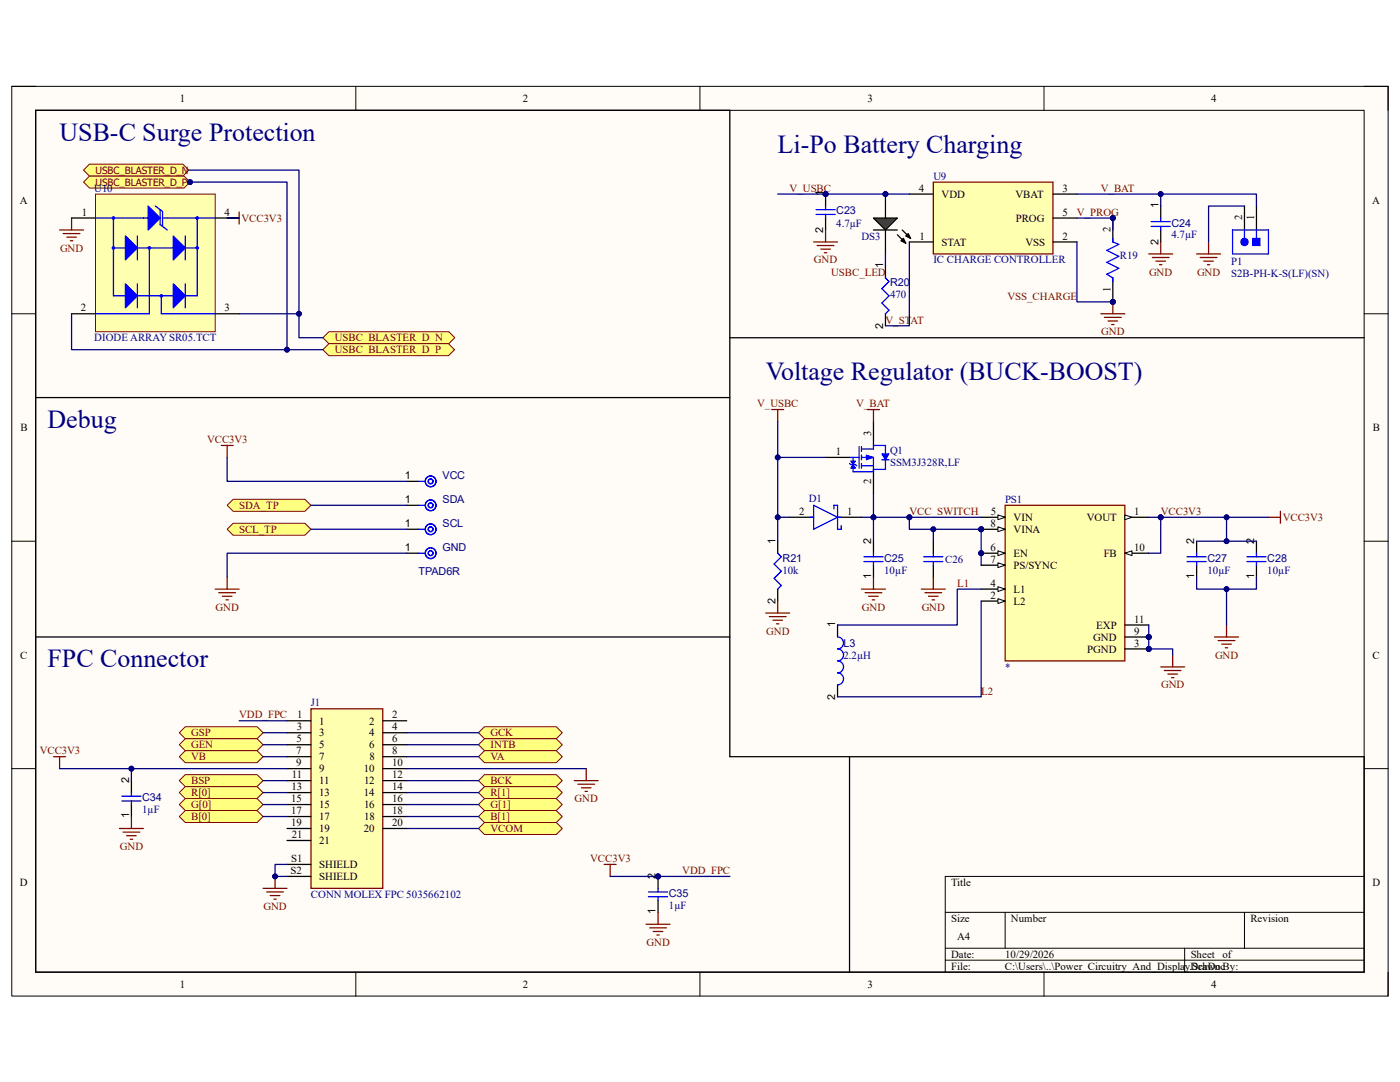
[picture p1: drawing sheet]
<svg xmlns="http://www.w3.org/2000/svg" width="279mm" height="216mm" viewBox="0 0 279 216" stroke-linecap="round" stroke-linejoin="round" font-family="sans-serif">
<path d="M2.3 17.2h274.7v181.6h-274.7z" fill-rule="evenodd" fill="#fffcf8"/>
<path d="M2.3 17.2h274.7v181.6h-274.7z" fill="none" stroke="#000" stroke-width=".2"/>
<path d="M7.1 22h265.1v172h-265.1z" fill-rule="evenodd" fill="#fffcf8"/>
<g fill="none" stroke="#000" stroke-width=".2">
<path d="M2.3 17.2h4.8M71 17.2v4.8M139.7 17.2v4.8M208.4 17.2v4.8M272.2 17.2h4.8v4.8M7.1 22h265.1v172h-265.1zM2.3 62.6h4.8M272.2 62.6h4.8M2.3 108h4.8M272.2 108h4.8M2.3 153.4h4.8M272.2 153.4h4.8"/>
<path d="M272.2 174.9h-83.6v19.1M71 194v4.8M139.7 194v4.8M188.6 182h83.6M188.6 189.2h83.6M188.6 191.6h83.6M200.6 182v7.2M208.4 194v4.8M236.4 189.2v4.8M248.4 182v7.2M277 194v4.8"/>
</g>
<circle cx="181.5" cy="103.2" r=".48" fill="#000080"/>
<circle cx="181.5" cy="103.2" r=".48" fill="none" stroke="#000080" stroke-width=".2"/>
<circle cx="231.6" cy="103.2" r=".48" fill="#000080"/>
<circle cx="231.6" cy="103.2" r=".48" fill="none" stroke="#000080" stroke-width=".2"/>
<g fill="none" stroke="#800000" stroke-width=".25">
<path d="M171.9 117.5h4.8M172.6 118.3h3.4M173.4 119h1.9M174.1 119.7h.5M174.3 115.2v2.3M183.9 117.5h4.7M184.6 118.3h3.3M185.3 119h1.9M186 119.7h.5M186.3 115.2v2.3M253.1 103.2h2.4M255.5 102v2.4"/>
<path d="M231.6 133.1h4.8M232.4 133.8h3.3M233.1 134.5h1.9M233.8 135.2h.5M234 130.7v2.4M242.4 127.1h4.8M243.1 127.8h3.4M243.8 128.5h1.9M244.5 129.3h.5M244.8 124.7v2.4"/>
</g>
<path d="M186.3 36.3h23.8v14.4h-23.8z" fill-rule="evenodd" fill="#ffffb0"/>
<path d="M186.3 36.3h23.8v14.4h-23.8z" fill="none" stroke="#800000" stroke-width=".25"/>
<path d="M181.5 38.7h4.8M210.1 38.7h4.8M176.7 53.1v2.3M181.5 48.3h4.8M210.1 43.5h4.8M210.1 48.3h4.8M176.7 62.6v2.4" fill="none" stroke="#000" stroke-width=".25"/>
<path d="M176.7 55.4l.7 .8-1.4 1.4 1.4 1.4-1.4 1.5 1.4 1.4-.7 .7" fill="none" stroke="#00f" stroke-width=".25"/>
<circle cx="164.8" cy="38.7" r=".48" fill="#000080"/>
<circle cx="164.8" cy="38.7" r=".48" fill="none" stroke="#000080" stroke-width=".2"/>
<path d="M164.8 38.7v2.4" fill="none" stroke="#000" stroke-width=".25"/>
<circle cx="164.8" cy="38.7" r=".48" fill="#000080"/>
<circle cx="164.8" cy="38.7" r=".48" fill="none" stroke="#000080" stroke-width=".2"/>
<path d="M164.8 43.5v2.4M231.6 41.1v2.4M231.6 45.9v2.4" fill="none" stroke="#000" stroke-width=".25"/>
<path d="M162.9 42.8h3.8M162.9 41.8h3.8M164.8 41.1v.7M164.8 42.8v.7M229.7 45.2h3.9M229.7 44.2h3.9M231.6 43.5v.7M231.6 45.2v.7" fill="none" stroke="#00f" stroke-width=".25"/>
<path d="M162.4 48.3h4.8M163.1 49h3.3M163.8 49.7h1.9M164.5 50.4h.5M164.8 45.9v2.4M229.3 50.7h4.7M230 51.4h3.3M230.7 52.1h1.9M231.4 52.8h.5M231.6 48.3v2.4" fill="none" stroke="#800000" stroke-width=".25"/>
<circle cx="176.7" cy="38.7" r=".48" fill="#000080"/>
<circle cx="176.7" cy="38.7" r=".48" fill="none" stroke="#000080" stroke-width=".2"/>
<path d="M176.7 38.7v4.8" fill="none" stroke="#000" stroke-width=".25"/>
<circle cx="176.7" cy="38.7" r=".48" fill="#000080"/>
<circle cx="176.7" cy="38.7" r=".48" fill="none" stroke="#000080" stroke-width=".2"/>
<path d="M176.7 45.9v4.8" fill="none" stroke="#000" stroke-width=".25"/>
<path d="M174.3 43.5h4.8l-2.4 2.4z" fill="#00bf00"/>
<path d="M174.3 43.5h4.8l-2.4 2.4zM174.3 45.9h4.8M179.1 46.9l1.7 1.6M180.1 45.9l1.6 1.7M180.3 47.6l.5 .9-1-.5zM180.8 47.1l.5-.5 .4 1z" fill="none" stroke="#000" stroke-width=".25"/>
<path d="M180.3 47.6l.5 .9-1-.5zM180.8 47.1l.5-.5 .4 1z" fill="#000"/>
<circle cx="248.4" cy="48.3" r=".72" fill="#00f"/>
<g fill="none" stroke="#00f" stroke-width=".25">
<path d="M248.4 45.9v1.7M250.8 45.9v1.7"/>
<circle cx="248.4" cy="48.3" r=".72"/>
</g>
<path d="M248.4 41.1v4.8M250.8 41.1v4.8" fill="none" stroke="#000" stroke-width=".25"/>
<path d="M250 47.6h1.5v1.4h-1.5z" fill-rule="evenodd" fill="#00f"/>
<path d="M250 47.6h1.5v1.4h-1.5z" fill="none" stroke="#00f" stroke-width=".2"/>
<path d="M246 45.9h7.1v4.8h-7.1z" fill="none" stroke="#00f" stroke-width=".25"/>
<path d="M238.8 50.7h4.8M239.5 51.4h3.4M240.2 52.1h2M241 52.8h.4M241.2 48.3v2.4M219.7 62.6h4.8M220.4 63.3h3.4M221.1 64.1h1.9M221.8 64.8h.5M222.1 60.2v2.4" fill="none" stroke="#800000" stroke-width=".25"/>
<circle cx="222.1" cy="60.2" r=".48" fill="#000080"/>
<circle cx="222.1" cy="60.2" r=".48" fill="none" stroke="#000080" stroke-width=".2"/>
<path d="M170.3 92.7l.4 .7h-.9z" fill="#00f"/>
<path d="M170.3 92.7l.4 .7h-.9z" fill="none" stroke="#00f" stroke-width=".2"/>
<path d="M169.5 91.3h1.9M170.3 92.9v1.2M171.4 89.1v4.3M171.9 89.6h2.4M171.9 91.3h2.4v2.4M171.9 92.9h2.4M171.9 89.1v1M171.9 90.8v1M171.9 92.5v.9" fill="none" stroke="#00f" stroke-width=".25"/>
<path d="M164.8 91.3h4.7M174.3 84.1v4.8M174.3 93.7v4.7" fill="none" stroke="#000" stroke-width=".25"/>
<path d="M172.9 90.8l1.4 .5-1.4 .5z" fill="#00f"/>
<path d="M172.9 90.8l1.4 .5-1.4 .5z" fill="none" stroke="#00f" stroke-width=".2"/>
<path d="M174.3 89.6v-.7h2.4v1.9M176.7 91.8v1.9h-2.4" fill="none" stroke="#00f" stroke-width=".25"/>
<path d="M176 90.6h1.4l-.7 1.2z" fill="#00f"/>
<path d="M176 90.6h1.4l-.7 1.2z" fill="none" stroke="#00f" stroke-width=".2"/>
<path d="M169.8 92.7h.9M176 91.8h1.4" fill="none" stroke="#00f" stroke-width=".25"/>
<path d="M169.8 92h.9l-.4 .7z" fill="#00f"/>
<path d="M169.8 92h.9l-.4 .7z" fill="none" stroke="#00f" stroke-width=".2"/>
<path d="M169.5 92.5l.3 .2M170.3 91.3v.7M170.7 92.7l.3 .2M174.3 93.7v.4h-4M155.2 110.4l.7 .7-1.4 1.4 1.4 1.5-1.4 1.4 1.4 1.4-.7 .7" fill="none" stroke="#00f" stroke-width=".25"/>
<path d="M145.7 22v129h23.8v43M145.7 67.4h126.5M155.2 108v2.4M155.2 117.5v2.4" fill="none" stroke="#000" stroke-width=".25"/>
<path d="M154 81.7h2.4M155.2 81.7v2.4M173.1 81.7h2.4M174.3 81.7v2.4M155.2 119.9v2.4M152.8 122.3h4.8M153.5 123h3.4M154.3 123.8h1.9M155 124.5h.4" fill="none" stroke="#800000" stroke-width=".25"/>
<path d="M16.7 33.9l1.2-1.1h18.6l1.2 1.1-1.2 1.2h-18.6z" fill-rule="evenodd" fill="#ffff80"/>
<path d="M16.7 33.9l1.2-1.1h18.6l1.2 1.1-1.2 1.2h-18.6z" fill="none" stroke="#800000" stroke-width=".2"/>
<path d="M11.9 45.9h4.8M12.6 46.6h3.4M13.3 47.3h1.9M14 48h.5M14.3 43.5v2.4M45.3 43.5h2.4M47.7 42.3v2.4" fill="none" stroke="#800000" stroke-width=".25"/>
<path d="M16.7 36.3l1.2-1.2h18.8l1.2 1.2-1.2 1.2h-18.8z" fill-rule="evenodd" fill="#ffff80"/>
<path d="M16.7 36.3l1.2-1.2h18.8l1.2 1.2-1.2 1.2h-18.8z" fill="none" stroke="#800000" stroke-width=".2"/>
<circle cx="37.9" cy="36.3" r=".48" fill="#000080"/>
<circle cx="37.9" cy="36.3" r=".48" fill="none" stroke="#000080" stroke-width=".2"/>
<path d="M64.4 67.4l1.2-1.2h24l1.2 1.2-1.2 1.2h-24z" fill-rule="evenodd" fill="#ffff80"/>
<path d="M64.4 67.4l1.2-1.2h24l1.2 1.2-1.2 1.2h-24z" fill="none" stroke="#800000" stroke-width=".2"/>
<path d="M64.4 69.8l1.2-1.2h23.9l1.2 1.2-1.2 1.2h-23.9z" fill-rule="evenodd" fill="#ffff80"/>
<path d="M64.4 69.8l1.2-1.2h23.9l1.2 1.2-1.2 1.2h-23.9z" fill="none" stroke="#800000" stroke-width=".2"/>
<path d="M81.2 96h2.4M81.2 100.8h2.4M81.2 105.6h2.4M81.2 110.4h2.4M169.5 151h102.7" fill="none" stroke="#000" stroke-width=".25"/>
<g fill="none" stroke="#00f" stroke-width=".25">
<path d="M83.6 96h1.1M83.6 100.8h1.1M83.6 105.6h1.1M83.6 110.4h1.1"/>
<circle cx="85.9" cy="96" r=".48"/>
<circle cx="85.9" cy="96.1" r=".48"/>
<circle cx="85.9" cy="96" r="1.07"/>
<circle cx="85.9" cy="105.6" r=".48"/>
<circle cx="85.9" cy="110.4" r=".48"/>
<circle cx="85.9" cy="100.8" r=".48"/>
<circle cx="85.9" cy="105.6" r="1.07"/>
<circle cx="85.9" cy="110.4" r="1.07"/>
<circle cx="85.9" cy="100.8" r="1.07"/>
</g>
<path d="M44.1 88.9h2.4M45.3 88.9v2.4M42.9 117.5h4.8M43.7 118.3h3.3M44.4 119h1.9M45.1 119.7h.5M45.3 115.2v2.3" fill="none" stroke="#800000" stroke-width=".25"/>
<path d="M46.5 104.4h14.4l1.2 1.2-1.2 1.2h-14.4l-1.2-1.2z" fill-rule="evenodd" fill="#ffff80"/>
<path d="M46.5 104.4h14.4l1.2 1.2-1.2 1.2h-14.4l-1.2-1.2z" fill="none" stroke="#800000" stroke-width=".2"/>
<path d="M45.3 100.8l1.2-1.2h14.4l1.2 1.2-1.2 1.2h-14.4z" fill-rule="evenodd" fill="#ffff80"/>
<path d="M45.3 100.8l1.2-1.2h14.4l1.2 1.2-1.2 1.2h-14.4z" fill="none" stroke="#800000" stroke-width=".2"/>
<path d="M62.1 141.4h14.3v35.9h-14.3z" fill-rule="evenodd" fill="#ffffb0"/>
<path d="M62.1 141.4h14.3v35.9h-14.3zM52.5 177.3h4.8M53.2 178h3.4M53.9 178.7h1.9M54.7 179.4h.4M54.9 174.9v2.4" fill="none" stroke="#800000" stroke-width=".25"/>
<g fill="none" stroke="#000" stroke-width=".25">
<path d="M57.3 143.8h4.8M57.3 146.2h4.8M57.3 148.6h4.8M57.3 151h4.8M57.3 153.4h4.8M57.3 155.8h4.8M57.3 158.2h4.8M76.4 143.8h4.8M76.4 146.2h4.8M76.4 148.6h4.8M76.4 151h4.8M76.4 153.4h4.8"/>
<path d="M76.4 155.8h4.8M76.4 158.2h4.8M57.3 160.5h4.8M57.3 162.9h4.8M57.3 165.3h4.8M57.3 167.7h4.8M57.3 172.5h4.8M57.3 174.9h4.8M76.4 160.5h4.8M76.4 162.9h4.8M76.4 165.3h4.8"/>
</g>
<circle cx="54.9" cy="174.9" r=".48" fill="#000080"/>
<circle cx="54.9" cy="174.9" r=".48" fill="none" stroke="#000080" stroke-width=".2"/>
<path d="M35.8 146.2l1.2-1.2h14.3l1.2 1.2-1.2 1.2h-14.3z" fill-rule="evenodd" fill="#ffff80"/>
<path d="M35.8 146.2l1.2-1.2h14.3l1.2 1.2-1.2 1.2h-14.3z" fill="none" stroke="#800000" stroke-width=".2"/>
<path d="M95.5 146.2l1.2-1.2h14.3l1.2 1.2-1.2 1.2h-14.3z" fill-rule="evenodd" fill="#ffff80"/>
<path d="M95.5 146.2l1.2-1.2h14.3l1.2 1.2-1.2 1.2h-14.3z" fill="none" stroke="#800000" stroke-width=".2"/>
<path d="M37 147.4h14.3l1.2 1.2-1.2 1.2h-14.3l-1.2-1.2z" fill-rule="evenodd" fill="#ffff80"/>
<path d="M37 147.4h14.3l1.2 1.2-1.2 1.2h-14.3l-1.2-1.2z" fill="none" stroke="#800000" stroke-width=".2"/>
<path d="M96.7 147.4h14.3l1.2 1.2-1.2 1.2h-14.3l-1.2-1.2z" fill-rule="evenodd" fill="#ffff80"/>
<path d="M96.7 147.4h14.3l1.2 1.2-1.2 1.2h-14.3l-1.2-1.2z" fill="none" stroke="#800000" stroke-width=".2"/>
<path d="M35.8 155.8l1.2-1.2h14.3l1.2 1.2-1.2 1.2h-14.3z" fill-rule="evenodd" fill="#ffff80"/>
<path d="M35.8 155.8l1.2-1.2h14.3l1.2 1.2-1.2 1.2h-14.3z" fill="none" stroke="#800000" stroke-width=".2"/>
<path d="M95.5 155.8l1.2-1.2h14.3l1.2 1.2-1.2 1.2h-14.3z" fill-rule="evenodd" fill="#ffff80"/>
<path d="M95.5 155.8l1.2-1.2h14.3l1.2 1.2-1.2 1.2h-14.3z" fill="none" stroke="#800000" stroke-width=".2"/>
<path d="M37 157h14.3l1.2 1.2-1.2 1.1h-14.3l-1.2-1.1z" fill-rule="evenodd" fill="#ffff80"/>
<path d="M37 157h14.3l1.2 1.2-1.2 1.1h-14.3l-1.2-1.1z" fill="none" stroke="#800000" stroke-width=".2"/>
<path d="M96.7 157h14.3l1.2 1.2-1.2 1.1h-14.3l-1.2-1.1z" fill-rule="evenodd" fill="#ffff80"/>
<path d="M96.7 157h14.3l1.2 1.2-1.2 1.1h-14.3l-1.2-1.1z" fill="none" stroke="#800000" stroke-width=".2"/>
<path d="M35.8 162.9l1.2-1.2h14.3l1.2 1.2-1.2 1.2h-14.3z" fill-rule="evenodd" fill="#ffff80"/>
<path d="M35.8 162.9l1.2-1.2h14.3l1.2 1.2-1.2 1.2h-14.3z" fill="none" stroke="#800000" stroke-width=".2"/>
<path d="M95.5 162.9l1.2-1.2h14.3l1.2 1.2-1.2 1.2h-14.3z" fill-rule="evenodd" fill="#ffff80"/>
<path d="M95.5 162.9l1.2-1.2h14.3l1.2 1.2-1.2 1.2h-14.3z" fill="none" stroke="#800000" stroke-width=".2"/>
<path d="M35.8 160.5l1.2-1.2h14.3l1.2 1.2-1.2 1.2h-14.3z" fill-rule="evenodd" fill="#ffff80"/>
<path d="M35.8 160.5l1.2-1.2h14.3l1.2 1.2-1.2 1.2h-14.3z" fill="none" stroke="#800000" stroke-width=".2"/>
<path d="M95.5 160.5l1.2-1.2h14.3l1.2 1.2-1.2 1.2h-14.3z" fill-rule="evenodd" fill="#ffff80"/>
<path d="M95.5 160.5l1.2-1.2h14.3l1.2 1.2-1.2 1.2h-14.3z" fill="none" stroke="#800000" stroke-width=".2"/>
<path d="M95.5 151l1.2-1.2h14.3l1.2 1.2-1.2 1.2h-14.3z" fill-rule="evenodd" fill="#ffff80"/>
<path d="M95.5 151l1.2-1.2h14.3l1.2 1.2-1.2 1.2h-14.3z" fill="none" stroke="#800000" stroke-width=".2"/>
<path d="M35.8 151l1.2-1.2h14.3l1.2 1.2-1.2 1.2h-14.3z" fill-rule="evenodd" fill="#ffff80"/>
<path d="M35.8 151l1.2-1.2h14.3l1.2 1.2-1.2 1.2h-14.3z" fill="none" stroke="#800000" stroke-width=".2"/>
<path d="M10.7 151h2.4M11.9 151v2.4M114.6 155.8h4.8M115.3 156.5h3.4M116 157.2h1.9M116.8 157.9h.4M117 153.4v2.4" fill="none" stroke="#800000" stroke-width=".25"/>
<path d="M145.7 22h-138.6v172h265.1v-43M7.1 79.3h138.6M7.1 127.1h138.6" fill="none" stroke="#000" stroke-width=".25"/>
<path d="M96.7 164.1h14.3l1.2 1.2-1.2 1.2h-14.3l-1.2-1.2z" fill-rule="evenodd" fill="#ffff80"/>
<path d="M96.7 164.1h14.3l1.2 1.2-1.2 1.2h-14.3l-1.2-1.2z" fill="none" stroke="#800000" stroke-width=".2"/>
<circle cx="222.1" cy="60.2" r=".48" fill="#000080"/>
<circle cx="222.1" cy="60.2" r=".48" fill="none" stroke="#000080" stroke-width=".2"/>
<circle cx="222.1" cy="43.5" r=".48" fill="#000080"/>
<circle cx="222.1" cy="43.5" r=".48" fill="none" stroke="#000080" stroke-width=".2"/>
<path d="M222.1 55.4v4.8" fill="none" stroke="#000" stroke-width=".25"/>
<circle cx="222.1" cy="60.2" r=".48" fill="#000080"/>
<circle cx="222.1" cy="60.2" r=".48" fill="none" stroke="#000080" stroke-width=".2"/>
<path d="M222.1 43.5v4.8" fill="none" stroke="#000" stroke-width=".25"/>
<circle cx="222.1" cy="43.5" r=".48" fill="#000080"/>
<circle cx="222.1" cy="43.5" r=".48" fill="none" stroke="#000080" stroke-width=".2"/>
<path d="M222.1 47.6v.7l1.2 .5-2.4 1.2 2.4 1.1-2.4 1.2 2.4 1.2-2.4 1.2 1.2 .7v.8" fill="none" stroke="#00f" stroke-width=".25"/>
<circle cx="195.8" cy="105.6" r=".48" fill="#000080"/>
<circle cx="195.8" cy="105.6" r=".48" fill="none" stroke="#000080" stroke-width=".2"/>
<circle cx="195.8" cy="110.4" r=".48" fill="#000080"/>
<circle cx="195.8" cy="110.4" r=".48" fill="none" stroke="#000080" stroke-width=".2"/>
<circle cx="229.3" cy="127.1" r=".48" fill="#000080"/>
<circle cx="229.3" cy="127.1" r=".48" fill="none" stroke="#000080" stroke-width=".2"/>
<circle cx="229.3" cy="129.5" r=".48" fill="#000080"/>
<circle cx="229.3" cy="129.5" r=".48" fill="none" stroke="#000080" stroke-width=".2"/>
<path d="M200.6 100.8h23.9v31.1h-23.9z" fill-rule="evenodd" fill="#ffffb0"/>
<path d="M200.6 100.8h23.9v31.1h-23.9z" fill="none" stroke="#800000" stroke-width=".25"/>
<path d="M195.8 103.2h4.8" fill="none" stroke="#000" stroke-width=".25"/>
<path d="M199.2 102.7l1.4 .5-1.4 .5z" fill="#f8fcff"/>
<path d="M199.2 102.7l1.4 .5-1.4 .5z" fill="none" stroke="#000" stroke-width=".2"/>
<path d="M195.8 105.6h4.8" fill="none" stroke="#000" stroke-width=".25"/>
<path d="M199.2 105.1l1.4 .5-1.4 .5z" fill="#f8fcff"/>
<path d="M199.2 105.1l1.4 .5-1.4 .5z" fill="none" stroke="#000" stroke-width=".2"/>
<circle cx="195.8" cy="105.6" r=".48" fill="#000080"/>
<circle cx="195.8" cy="105.6" r=".48" fill="none" stroke="#000080" stroke-width=".2"/>
<path d="M195.8 110.4h4.8" fill="none" stroke="#000" stroke-width=".25"/>
<path d="M199.2 109.9l1.4 .5-1.4 .5z" fill="#f8fcff"/>
<path d="M199.2 109.9l1.4 .5-1.4 .5z" fill="none" stroke="#000" stroke-width=".2"/>
<circle cx="195.8" cy="110.4" r=".48" fill="#000080"/>
<circle cx="195.8" cy="110.4" r=".48" fill="none" stroke="#000080" stroke-width=".2"/>
<path d="M195.8 112.8h4.8" fill="none" stroke="#000" stroke-width=".25"/>
<path d="M199.2 112.3l1.4 .5-1.4 .5z" fill="#f8fcff"/>
<path d="M199.2 112.3l1.4 .5-1.4 .5z" fill="none" stroke="#000" stroke-width=".2"/>
<path d="M195.8 117.5h4.8" fill="none" stroke="#000" stroke-width=".25"/>
<path d="M199.2 117.1l1.4 .4-1.4 .5z" fill="#f8fcff"/>
<path d="M199.2 117.1l1.4 .4-1.4 .5z" fill="none" stroke="#000" stroke-width=".2"/>
<path d="M195.8 119.9h4.8" fill="none" stroke="#000" stroke-width=".25"/>
<path d="M199.2 119.5l1.4 .4-1.4 .5z" fill="#f8fcff"/>
<path d="M199.2 119.5l1.4 .4-1.4 .5z" fill="none" stroke="#000" stroke-width=".2"/>
<path d="M224.5 103.2h4.8" fill="none" stroke="#000" stroke-width=".25"/>
<path d="M224.5 102.7l1.4 .5-1.4 .5z" fill="#f8fcff"/>
<path d="M224.5 102.7l1.4 .5-1.4 .5z" fill="none" stroke="#000" stroke-width=".2"/>
<path d="M224.5 110.4h4.8" fill="none" stroke="#000" stroke-width=".25"/>
<path d="M224.5 110.4l1.4-.5v1z" fill="#f8fcff"/>
<path d="M224.5 110.4l1.4-.5v1z" fill="none" stroke="#000" stroke-width=".2"/>
<path d="M224.5 124.7h4.8M224.5 127.1h4.8" fill="none" stroke="#000" stroke-width=".25"/>
<circle cx="229.3" cy="127.1" r=".48" fill="#000080"/>
<circle cx="229.3" cy="127.1" r=".48" fill="none" stroke="#000080" stroke-width=".2"/>
<path d="M224.5 129.5h4.8" fill="none" stroke="#000" stroke-width=".25"/>
<circle cx="229.3" cy="129.5" r=".48" fill="#000080"/>
<circle cx="229.3" cy="129.5" r=".48" fill="none" stroke="#000080" stroke-width=".2"/>
<path d="M157.6 103.2h4.8M167.2 103.2h4.7M174.3 108v2.4M174.3 112.8v2.4M186.3 108v2.4M186.3 112.8v2.4M238.8 108v2.4M238.8 112.8v2.4M250.8 108v2.4M250.8 112.8v2.4M167.2 124.7v2.4M167.2 136.7v2.3" fill="none" stroke="#000" stroke-width=".25"/>
<g fill="none" stroke="#00f" stroke-width=".25">
<path d="M161.7 103.2h.7M162.4 100.8l4.8 2.4-4.8 2.4zM166.4 101.5v-.7h.8v4.8h.7v-.7M167.2 103.2h.7M172.4 111.1h3.8M172.4 112.1h3.8M174.3 110.4v.7M174.3 112.1v.7M184.4 111.1h3.8M184.4 112.1h3.8M186.3 110.4v.7M186.3 112.1v.7"/>
<path d="M236.9 111.1h3.8M236.9 112.1h3.8M238.8 110.4v.7M238.8 112.1v.7M248.8 111.1h3.9M248.8 112.1h3.9M250.8 110.4v.7M250.8 112.1v.7M167.2 127.1a1.2 1.2 0 0 1 1.1 1.2 1.2 1.2 0 0 1-1.1 1.2 1.19 1.19 0 0 1 1.1 1.2 1.19 1.19 0 0 1-1.1 1.2 1.19 1.19 0 0 1 1.1 1.2 1.19 1.19 0 0 1-1.1 1.2 1.2 1.2 0 0 1 1.1 1.2 1.2 1.2 0 0 1-1.1 1.2"/>
</g>
<path d="M19.1 38.7h23.8v27.5h-23.8z" fill-rule="evenodd" fill="#ffffb0"/>
<path d="M19.1 38.7h23.8v27.5h-23.8z" fill="none" stroke="#800000" stroke-width=".2"/>
<path d="M42.9 43.5h-3.5v15.5M19.1 62.6h10.7" fill="none" stroke="#00f" stroke-width=".25"/>
<path d="M14.3 43.5h4.8M42.9 43.5h4.8M14.3 62.6h4.8M42.9 62.6h4.8" fill="none" stroke="#000" stroke-width=".25"/>
<path d="M25 56.6l2.4 2.4-2.4 2.4z" fill="#00f"/>
<path d="M25 56.6l2.4 2.4-2.4 2.4z" fill="none" stroke="#00f" stroke-width=".25"/>
<path d="M34.6 56.6l2.4 2.4-2.4 2.4z" fill="#00f"/>
<path d="M22.6 59h2.4M27.4 56.6v4.8M27.4 59h7.2M34.6 56.6l2.4 2.4-2.4 2.4zM37 56.6v4.8M37 59h2.4" fill="none" stroke="#00f" stroke-width=".25"/>
<path d="M25 47.1l2.4 2.4-2.4 2.4z" fill="#00f"/>
<path d="M25 47.1l2.4 2.4-2.4 2.4z" fill="none" stroke="#00f" stroke-width=".25"/>
<path d="M34.6 47.1l2.4 2.4-2.4 2.4z" fill="#00f"/>
<path d="M27.4 47.1v4.8M29.8 49.5h9.6M34.6 47.1l2.4 2.4-2.4 2.4z" fill="none" stroke="#00f" stroke-width=".25"/>
<circle cx="39.4" cy="49.5" r=".24" fill="#00f"/>
<g fill="none" stroke="#00f" stroke-width=".25">
<path d="M28.6 43.5h1M32.4 43.5h1M37 47.1v4.8"/>
<circle cx="39.4" cy="49.5" r=".24"/>
</g>
<path d="M29.6 41.1l2.4 2.4-2.4 2.4z" fill="#00f"/>
<path d="M19.1 43.5h9.5M29.6 41.1l2.4 2.4-2.4 2.4zM31 41.1l1.4 1.1v3M32 41.8v3l1.4 1.1M33.4 43.5h6" fill="none" stroke="#00f" stroke-width=".25"/>
<circle cx="39.4" cy="43.5" r=".24" fill="#00f"/>
<g fill="none" stroke="#00f" stroke-width=".25">
<path d="M29.8 49.5v13.1"/>
<circle cx="39.4" cy="43.5" r=".24"/>
</g>
<circle cx="29.8" cy="49.5" r=".24" fill="#00f"/>
<g fill="none" stroke="#00f" stroke-width=".25">
<path d="M22.6 43.5v15.5"/>
<circle cx="29.8" cy="49.5" r=".24"/>
</g>
<circle cx="22.6" cy="43.5" r=".24" fill="#00f"/>
<g fill="none" stroke="#00f" stroke-width=".25">
<path d="M32.2 59v3.6h10.7"/>
<circle cx="22.6" cy="43.5" r=".24"/>
</g>
<circle cx="32.2" cy="59" r=".24" fill="#00f"/>
<g fill="none" stroke="#00f" stroke-width=".25">
<path d="M22.6 49.5h7.2"/>
<circle cx="32.2" cy="59" r=".24"/>
</g>
<circle cx="22.6" cy="49.5" r=".24" fill="#00f"/>
<g fill="none" stroke="#00f" stroke-width=".25">
<path d="M24.3 158.9h3.8M24.3 159.8h3.8M26.2 158.2v.7M26.2 159.8v.7"/>
<circle cx="22.6" cy="49.5" r=".24"/>
</g>
<path d="M26.2 155.8v2.4M26.2 160.5v2.4" fill="none" stroke="#000" stroke-width=".25"/>
<path d="M23.8 165.3h4.8M24.6 166h3.3M25.3 166.8h1.9M26 167.5h.5M26.2 162.9v2.4" fill="none" stroke="#800000" stroke-width=".25"/>
<circle cx="131.3" cy="174.9" r=".48" fill="#000080"/>
<circle cx="131.3" cy="174.9" r=".48" fill="none" stroke="#000080" stroke-width=".2"/>
<path d="M131.3 174.9v2.4M131.3 179.7v2.3" fill="none" stroke="#000" stroke-width=".25"/>
<circle cx="131.3" cy="174.9" r=".48" fill="#000080"/>
<circle cx="131.3" cy="174.9" r=".48" fill="none" stroke="#000080" stroke-width=".2"/>
<path d="M129.4 178h3.8M129.4 178.9h3.8M131.3 177.3v.7M131.3 178.9v.8" fill="none" stroke="#00f" stroke-width=".25"/>
<path d="M120.6 172.5h2.4M121.8 172.5v2.4M128.9 184.4h4.8M129.7 185.1h3.3M130.4 185.9h1.9M131.1 186.6h.5M131.3 182v2.4" fill="none" stroke="#800000" stroke-width=".25"/>
<path d="M231.6 103.2v7.2h-2.3" fill="none" stroke="#000080" stroke-width=".25"/>
<circle cx="231.6" cy="103.2" r=".48" fill="#000080"/>
<circle cx="231.6" cy="103.2" r=".48" fill="none" stroke="#000080" stroke-width=".2"/>
<path d="M229.3 103.2h23.8" fill="none" stroke="#000080" stroke-width=".25"/>
<circle cx="231.6" cy="103.2" r=".48" fill="#000080"/>
<circle cx="231.6" cy="103.2" r=".48" fill="none" stroke="#000080" stroke-width=".2"/>
<circle cx="244.8" cy="103.2" r=".48" fill="#000080"/>
<circle cx="244.8" cy="103.2" r=".48" fill="none" stroke="#000080" stroke-width=".2"/>
<path d="M244.8 103.2v4.8h-6" fill="none" stroke="#000080" stroke-width=".25"/>
<circle cx="244.8" cy="103.2" r=".48" fill="#000080"/>
<circle cx="244.8" cy="103.2" r=".48" fill="none" stroke="#000080" stroke-width=".2"/>
<circle cx="244.8" cy="108" r=".48" fill="#000080"/>
<circle cx="244.8" cy="108" r=".48" fill="none" stroke="#000080" stroke-width=".2"/>
<path d="M244.8 108h6" fill="none" stroke="#000080" stroke-width=".25"/>
<circle cx="244.8" cy="108" r=".48" fill="#000080"/>
<circle cx="244.8" cy="108" r=".48" fill="none" stroke="#000080" stroke-width=".2"/>
<path d="M238.8 115.2v2.3h12v-2.3" fill="none" stroke="#000080" stroke-width=".25"/>
<circle cx="244.8" cy="117.5" r=".48" fill="#000080"/>
<circle cx="244.8" cy="117.5" r=".48" fill="none" stroke="#000080" stroke-width=".2"/>
<path d="M244.8 117.5v7.2" fill="none" stroke="#000080" stroke-width=".25"/>
<circle cx="244.8" cy="117.5" r=".48" fill="#000080"/>
<circle cx="244.8" cy="117.5" r=".48" fill="none" stroke="#000080" stroke-width=".2"/>
<path d="M229.3 127.1v2.4" fill="none" stroke="#000080" stroke-width=".25"/>
<circle cx="229.3" cy="127.1" r=".48" fill="#000080"/>
<circle cx="229.3" cy="127.1" r=".48" fill="none" stroke="#000080" stroke-width=".2"/>
<circle cx="229.3" cy="129.5" r=".48" fill="#000080"/>
<circle cx="229.3" cy="129.5" r=".48" fill="none" stroke="#000080" stroke-width=".2"/>
<path d="M229.3 129.5h4.7v1.2" fill="none" stroke="#000080" stroke-width=".25"/>
<circle cx="229.3" cy="129.5" r=".48" fill="#000080"/>
<circle cx="229.3" cy="129.5" r=".48" fill="none" stroke="#000080" stroke-width=".2"/>
<path d="M229.3 124.7v2.4" fill="none" stroke="#000080" stroke-width=".25"/>
<circle cx="229.3" cy="127.1" r=".48" fill="#000080"/>
<circle cx="229.3" cy="127.1" r=".48" fill="none" stroke="#000080" stroke-width=".2"/>
<path d="M195.8 119.9v19.1h-28.6M195.8 105.6h-9.5v2.4" fill="none" stroke="#000080" stroke-width=".25"/>
<circle cx="195.8" cy="105.6" r=".48" fill="#000080"/>
<circle cx="195.8" cy="105.6" r=".48" fill="none" stroke="#000080" stroke-width=".2"/>
<circle cx="186.3" cy="105.6" r=".48" fill="#000080"/>
<circle cx="186.3" cy="105.6" r=".48" fill="none" stroke="#000080" stroke-width=".2"/>
<path d="M195.8 105.6v7.2" fill="none" stroke="#000080" stroke-width=".25"/>
<circle cx="195.8" cy="105.6" r=".48" fill="#000080"/>
<circle cx="195.8" cy="105.6" r=".48" fill="none" stroke="#000080" stroke-width=".2"/>
<circle cx="195.8" cy="110.4" r=".48" fill="#000080"/>
<circle cx="195.8" cy="110.4" r=".48" fill="none" stroke="#000080" stroke-width=".2"/>
<path d="M171.9 103.2h23.9" fill="none" stroke="#000080" stroke-width=".25"/>
<circle cx="174.3" cy="103.2" r=".48" fill="#000080"/>
<circle cx="174.3" cy="103.2" r=".48" fill="none" stroke="#000080" stroke-width=".2"/>
<circle cx="181.5" cy="103.2" r=".48" fill="#000080"/>
<circle cx="181.5" cy="103.2" r=".48" fill="none" stroke="#000080" stroke-width=".2"/>
<path d="M231.6 38.7v2.4M195.8 117.5h-4.8v7.2h-23.8" fill="none" stroke="#000080" stroke-width=".25"/>
<circle cx="231.6" cy="38.7" r=".48" fill="#000080"/>
<circle cx="231.6" cy="38.7" r=".48" fill="none" stroke="#000080" stroke-width=".2"/>
<path d="M155.2 38.7h9.6" fill="none" stroke="#000080" stroke-width=".25"/>
<circle cx="164.8" cy="38.7" r=".48" fill="#000080"/>
<circle cx="164.8" cy="38.7" r=".48" fill="none" stroke="#000080" stroke-width=".2"/>
<path d="M164.8 38.7h16.7" fill="none" stroke="#000080" stroke-width=".25"/>
<circle cx="176.7" cy="38.7" r=".48" fill="#000080"/>
<circle cx="176.7" cy="38.7" r=".48" fill="none" stroke="#000080" stroke-width=".2"/>
<circle cx="164.8" cy="38.7" r=".48" fill="#000080"/>
<circle cx="164.8" cy="38.7" r=".48" fill="none" stroke="#000080" stroke-width=".2"/>
<path d="M214.9 38.7h35.9v2.4" fill="none" stroke="#000080" stroke-width=".25"/>
<circle cx="231.6" cy="38.7" r=".48" fill="#000080"/>
<circle cx="231.6" cy="38.7" r=".48" fill="none" stroke="#000080" stroke-width=".2"/>
<path d="M214.9 48.3v11.9h7.2M248.4 41.1h-7.2v7.2" fill="none" stroke="#000080" stroke-width=".25"/>
<circle cx="222.1" cy="60.2" r=".48" fill="#000080"/>
<circle cx="222.1" cy="60.2" r=".48" fill="none" stroke="#000080" stroke-width=".2"/>
<path d="M214.9 43.5h7.2v2.4" fill="none" stroke="#000080" stroke-width=".25"/>
<circle cx="222.1" cy="43.5" r=".48" fill="#000080"/>
<circle cx="222.1" cy="43.5" r=".48" fill="none" stroke="#000080" stroke-width=".2"/>
<path d="M155.2 103.2v4.8" fill="none" stroke="#000080" stroke-width=".25"/>
<circle cx="155.2" cy="103.2" r=".48" fill="#000080"/>
<circle cx="155.2" cy="103.2" r=".48" fill="none" stroke="#000080" stroke-width=".2"/>
<path d="M174.3 98.4v4.8" fill="none" stroke="#000080" stroke-width=".25"/>
<circle cx="174.3" cy="103.2" r=".48" fill="#000080"/>
<circle cx="174.3" cy="103.2" r=".48" fill="none" stroke="#000080" stroke-width=".2"/>
<path d="M155.2 84.1v7.2" fill="none" stroke="#000080" stroke-width=".25"/>
<circle cx="155.2" cy="91.3" r=".48" fill="#000080"/>
<circle cx="155.2" cy="91.3" r=".48" fill="none" stroke="#000080" stroke-width=".2"/>
<path d="M37.7 36.3h19.6v33.5h-43v-7.2M45.3 43.5h2.4" fill="none" stroke="#000080" stroke-width=".25"/>
<circle cx="57.3" cy="69.8" r=".48" fill="#000080"/>
<circle cx="57.3" cy="69.8" r=".48" fill="none" stroke="#000080" stroke-width=".2"/>
<circle cx="37.9" cy="36.3" r=".48" fill="#000080"/>
<circle cx="37.9" cy="36.3" r=".48" fill="none" stroke="#000080" stroke-width=".2"/>
<path d="M37.7 33.9h22v28.7h-12" fill="none" stroke="#000080" stroke-width=".25"/>
<circle cx="59.7" cy="62.6" r=".48" fill="#000080"/>
<circle cx="59.7" cy="62.6" r=".48" fill="none" stroke="#000080" stroke-width=".2"/>
<path d="M59.7 62.6v4.8h4.7" fill="none" stroke="#000080" stroke-width=".25"/>
<circle cx="59.7" cy="62.6" r=".48" fill="#000080"/>
<circle cx="59.7" cy="62.6" r=".48" fill="none" stroke="#000080" stroke-width=".2"/>
<path d="M176.7 50.7v2.4M181.5 48.3v16.7h-4.8M57.3 69.8h7.1M45.3 91.3v4.7h35.9M62.1 100.8h19.1M62.1 105.6h19.1M81.2 110.4h-35.9v4.8" fill="none" stroke="#000080" stroke-width=".25"/>
<circle cx="57.3" cy="69.8" r=".48" fill="#000080"/>
<circle cx="57.3" cy="69.8" r=".48" fill="none" stroke="#000080" stroke-width=".2"/>
<path d="M52.5 158.2h4.8M81.2 158.2h14.3M81.2 146.2h14.3M81.2 151h14.3M81.2 155.8h14.3M52.5 160.5h4.8M52.5 162.9h4.8M57.3 172.5h-2.4v2.4h2.4M81.2 160.5h14.3M81.2 162.9h14.3M81.2 165.3h14.3" fill="none" stroke="#000080" stroke-width=".25"/>
<circle cx="54.9" cy="174.9" r=".48" fill="#000080"/>
<circle cx="54.9" cy="174.9" r=".48" fill="none" stroke="#000080" stroke-width=".2"/>
<path d="M174.3 103.2v4.8M52.5 146.2h4.8M52.5 148.6h4.8M52.5 151h4.8M52.5 155.8h4.8M81.2 148.6h14.3M81.2 153.4h35.8" fill="none" stroke="#000080" stroke-width=".25"/>
<circle cx="174.3" cy="103.2" r=".48" fill="#000080"/>
<circle cx="174.3" cy="103.2" r=".48" fill="none" stroke="#000080" stroke-width=".2"/>
<path d="M164.8 91.3h-9.6v11.9h2.4" fill="none" stroke="#000080" stroke-width=".25"/>
<circle cx="155.2" cy="91.3" r=".48" fill="#000080"/>
<circle cx="155.2" cy="91.3" r=".48" fill="none" stroke="#000080" stroke-width=".2"/>
<circle cx="155.2" cy="103.2" r=".48" fill="#000080"/>
<circle cx="155.2" cy="103.2" r=".48" fill="none" stroke="#000080" stroke-width=".2"/>
<path d="M181.5 103.2v2.4h4.8" fill="none" stroke="#000080" stroke-width=".25"/>
<circle cx="186.3" cy="105.6" r=".48" fill="#000080"/>
<circle cx="186.3" cy="105.6" r=".48" fill="none" stroke="#000080" stroke-width=".2"/>
<circle cx="181.5" cy="103.2" r=".48" fill="#000080"/>
<circle cx="181.5" cy="103.2" r=".48" fill="none" stroke="#000080" stroke-width=".2"/>
<path d="M11.9 153.4h45.4" fill="none" stroke="#000080" stroke-width=".25"/>
<circle cx="26.2" cy="153.4" r=".48" fill="#000080"/>
<circle cx="26.2" cy="153.4" r=".48" fill="none" stroke="#000080" stroke-width=".2"/>
<path d="M26.2 153.4v2.4" fill="none" stroke="#000080" stroke-width=".25"/>
<circle cx="26.2" cy="153.4" r=".48" fill="#000080"/>
<circle cx="26.2" cy="153.4" r=".48" fill="none" stroke="#000080" stroke-width=".2"/>
<path d="M47.7 143.8h9.6M131.3 174.9h14.4" fill="none" stroke="#000080" stroke-width=".25"/>
<circle cx="131.3" cy="174.9" r=".48" fill="#000080"/>
<circle cx="131.3" cy="174.9" r=".48" fill="none" stroke="#000080" stroke-width=".2"/>
<path d="M121.8 174.9h9.5" fill="none" stroke="#000080" stroke-width=".25"/>
<circle cx="131.3" cy="174.9" r=".48" fill="#000080"/>
<circle cx="131.3" cy="174.9" r=".48" fill="none" stroke="#000080" stroke-width=".2"/>
<g font-size="5.2" fill="#000080">
<text x="11.9" y="28.1">USB-C Surge Protection</text>
<text x="155.2" y="30.4">Li-Po Battery Charging</text>
<text x="152.8" y="75.8">Voltage Regulator (BUCK-BOOST)</text>
<text x="9.5" y="85.4">Debug</text>
<text x="9.5" y="133.1">FPC Connector</text>
</g>
<g font-size="2.2">
<text x="35.9" y="20.4">1</text>
<text x="104.4" y="20.4">2</text>
<text x="173.1" y="20.4">3</text>
<text x="241.7" y="20.4">4</text>
<text x="3.9" y="40.6">A</text>
<text x="164.3" y="39.2" transform="rotate(-90 164.3 39.2)">1</text>
<text x="183.3" y="38.3">4</text>
<text x="187.9" y="39.5">VDD</text>
<text x="202.6" y="39.5">VBAT</text>
<text x="212" y="38.3">3</text>
<text x="231.2" y="41.6" transform="rotate(-90 231.2 41.6)">1</text>
<text x="273.9" y="40.6">A</text>
<text x="16.3" y="43.1">1</text>
<text x="44.8" y="43.1">4</text>
<text x="164.3" y="46.5" transform="rotate(-90 164.3 46.5)">2</text>
<text x="183.5" y="47.8">1</text>
<text x="202.7" y="44.2">PROG</text>
<text x="212" y="43.1">5</text>
<text x="212" y="47.8">2</text>
<text x="221.6" y="46.4" transform="rotate(-90 221.6 46.4)">2</text>
<text x="247.9" y="44" transform="rotate(-90 247.9 44)">2</text>
<text x="250.3" y="44" transform="rotate(-90 250.3 44)">1</text>
<text x="176.2" y="53.6" transform="rotate(-90 176.2 53.6)">1</text>
<text x="187.9" y="49">STAT</text>
<text x="204.6" y="49">VSS</text>
<text x="231.2" y="48.9" transform="rotate(-90 231.2 48.9)">2</text>
<text x="221.6" y="58.2" transform="rotate(-90 221.6 58.2)">1</text>
<text x="16.1" y="62.1">2</text>
<text x="44.8" y="62.1">3</text>
<text x="176.2" y="65.6" transform="rotate(-90 176.2 65.6)">2</text>
<text x="4.1" y="86">B</text>
<text x="173.9" y="87" transform="rotate(-90 173.9 87)">3</text>
<text x="274" y="86">B</text>
<text x="80.8" y="95.6">1</text>
<text x="166.8" y="90.8">1</text>
<text x="80.8" y="100.4">1</text>
<text x="173.9" y="96.6" transform="rotate(-90 173.9 96.6)">2</text>
<text x="80.8" y="105.2">1</text>
<text x="159.5" y="102.7">2</text>
<text x="169" y="102.7">1</text>
<text x="197.7" y="105.2">8</text>
<text x="197.7" y="102.7">5</text>
<text x="202.3" y="104">VIN</text>
<text x="202.3" y="106.3">VINA</text>
<text x="216.9" y="104">VOUT</text>
<text x="226.4" y="102.7">1</text>
<text x="80.8" y="109.9">1</text>
<text x="154.8" y="108.5" transform="rotate(-90 154.8 108.5)">1</text>
<text x="173.9" y="108.5" transform="rotate(-90 173.9 108.5)">2</text>
<text x="197.7" y="109.9">6</text>
<text x="197.7" y="112.3">7</text>
<text x="202.3" y="111.1">EN</text>
<text x="202.3" y="113.5">PS/SYNC</text>
<text x="220.3" y="111.1">FB</text>
<text x="226.4" y="109.9">10</text>
<text x="238.3" y="108.5" transform="rotate(-90 238.3 108.5)">2</text>
<text x="250.3" y="108.5" transform="rotate(-90 250.3 108.5)">2</text>
<text x="173.9" y="115.5" transform="rotate(-90 173.9 115.5)">1</text>
<text x="197.7" y="117.1">4</text>
<text x="197.7" y="119.5">2</text>
<text x="202.3" y="118.3">L1</text>
<text x="238.3" y="115.5" transform="rotate(-90 238.3 115.5)">1</text>
<text x="250.3" y="115.5" transform="rotate(-90 250.3 115.5)">1</text>
<text x="154.8" y="120.5" transform="rotate(-90 154.8 120.5)">2</text>
<text x="166.7" y="125.2" transform="rotate(-90 166.7 125.2)">1</text>
<text x="202.3" y="120.6">L2</text>
<text x="218.8" y="125.4">EXP</text>
<text x="226.4" y="124.2">11</text>
<text x="4" y="131.4">C</text>
<text x="217" y="130.2">PGND</text>
<text x="218.2" y="127.8">GND</text>
<text x="226.4" y="126.7">9</text>
<text x="226.4" y="129">3</text>
<text x="273.9" y="131.4">C</text>
<text x="59.3" y="143.3">1</text>
<text x="78.3" y="143.3">2</text>
<text x="166.7" y="139.7" transform="rotate(-90 166.7 139.7)">2</text>
<text x="59.2" y="148.1">5</text>
<text x="59.2" y="145.8">3</text>
<text x="63.7" y="144.6">1</text>
<text x="63.7" y="146.9">3</text>
<text x="63.7" y="149.4">5</text>
<text x="73.7" y="144.6">2</text>
<text x="73.7" y="146.9">4</text>
<text x="73.7" y="149.4">6</text>
<text x="78.3" y="145.8">4</text>
<text x="78.3" y="148.1">6</text>
<text x="58.3" y="155.3">11</text>
<text x="59.1" y="150.5">7</text>
<text x="59.1" y="152.9">9</text>
<text x="63.7" y="151.7">7</text>
<text x="63.7" y="154.1">9</text>
<text x="72.6" y="154.1">10</text>
<text x="73.7" y="151.7">8</text>
<text x="78.3" y="150.5">8</text>
<text x="78.3" y="152.9">10</text>
<text x="78.3" y="155.3">12</text>
<text x="25.8" y="156.3" transform="rotate(-90 25.8 156.3)">2</text>
<text x="58.1" y="160.1">15</text>
<text x="58.2" y="157.7">13</text>
<text x="63.7" y="156.5">11</text>
<text x="63.7" y="158.9">13</text>
<text x="63.7" y="161.3">15</text>
<text x="72.6" y="158.9">14</text>
<text x="72.6" y="156.5">12</text>
<text x="72.6" y="161.3">16</text>
<text x="78.3" y="157.7">14</text>
<text x="78.3" y="160.1">16</text>
<text x="25.8" y="163.2" transform="rotate(-90 25.8 163.2)">1</text>
<text x="58.1" y="162.5">17</text>
<text x="58.1" y="164.8">19</text>
<text x="58.3" y="167.3">21</text>
<text x="63.7" y="163.7">17</text>
<text x="63.7" y="166">19</text>
<text x="72.6" y="166">20</text>
<text x="72.7" y="163.7">18</text>
<text x="78.3" y="162.5">18</text>
<text x="78.3" y="164.8">20</text>
<text x="58.1" y="172">S1</text>
<text x="63.7" y="168.4">21</text>
<text x="63.7" y="173.2">SHIELD</text>
<text x="4" y="176.8">D</text>
<text x="58" y="174.4">S2</text>
<text x="63.7" y="175.6">SHIELD</text>
<text x="130.9" y="175.3" transform="rotate(-90 130.9 175.3)">2</text>
<text x="189.8" y="176.8">Title</text>
<text x="273.9" y="176.8">D</text>
<text x="130.9" y="182.4" transform="rotate(-90 130.9 182.4)">1</text>
<text x="189.8" y="184">Size</text>
<text x="201.8" y="184">Number</text>
<text x="249.6" y="184">Revision</text>
<text x="189.8" y="191.1">Date:</text>
<text x="191" y="187.5">A4</text>
<text x="200.6" y="191.1">10/29/2026</text>
<text x="237.6" y="191.1">Sheet of</text>
<text x="35.9" y="197.1">1</text>
<text x="104.4" y="197.1">2</text>
<text x="173.1" y="197.1">3</text>
<text x="189.8" y="193.5">File:</text>
<text x="200.6" y="193.5">C:\Users\..\Power_Circuitry_And_Display.SchDoc</text>
<text x="237.6" y="193.5">Drawn By:</text>
<text x="241.7" y="197.1">4</text>
</g>
<g font-size="2.2" fill="#000080">
<text x="186.3" y="35.9">U9</text>
<text x="18.8" y="38.3">U10</text>
<text x="166.9" y="45.2">4.7µF</text>
<text x="166.9" y="42.8">C23</text>
<text x="171.9" y="47.8">DS3</text>
<text x="233.8" y="47.6">4.7µF</text>
<text x="233.8" y="45.2">C24</text>
<text x="186.3" y="52.6">IC CHARGE CONTROLLER</text>
<text x="223.5" y="51.6">R19</text>
<text x="245.7" y="52.8">P1</text>
<text x="177.6" y="59.5">470</text>
<text x="177.6" y="57.2">R20</text>
<text x="245.7" y="55.2">S2B-PH-K-S(LF)(SN)</text>
<text x="18.8" y="68.1">DIODE ARRAY SR05.TCT</text>
<text x="88.3" y="95.6">VCC</text>
<text x="177.6" y="90.6">Q1</text>
<text x="177.6" y="93">SSM3J328R,LF</text>
<text x="88.3" y="100.4">SDA</text>
<text x="161.4" y="100.1">D1</text>
<text x="200.6" y="100.4">PS1</text>
<text x="88.3" y="105.2">SCL</text>
<text x="88.3" y="109.9">GND</text>
<text x="156.2" y="112.1">R21</text>
<text x="176.4" y="112.1">C25</text>
<text x="188.6" y="112.3">C26</text>
<text x="241" y="112.1">C27</text>
<text x="252.9" y="112.1">C28</text>
<text x="83.5" y="114.7">TPAD6R</text>
<text x="156.2" y="114.5">10k</text>
<text x="176.4" y="114.5">10µF</text>
<text x="241" y="114.5">10µF</text>
<text x="252.9" y="114.5">10µF</text>
<text x="168.3" y="131.4">2.2µH</text>
<text x="168.3" y="129">L3</text>
<text x="200.6" y="133.8">*</text>
<text x="62.1" y="141">J1</text>
<text x="28.4" y="159.9">C34</text>
<text x="28.4" y="162.2">1µF</text>
<text x="62.1" y="179.2">CONN MOLEX FPC 5035662102</text>
<text x="133.5" y="178.9">C35</text>
<text x="133.5" y="181.4">1µF</text>
</g>
<g font-size="2.2" fill="#800000">
<text x="157.6" y="38.3">V_USBC</text>
<text x="219.7" y="38.3">V_BAT</text>
<text x="48.2" y="44.2">VCC3V3</text>
<text x="214.9" y="43.1">V_PROG</text>
<text x="12" y="50.2">GND</text>
<text x="162.4" y="52.6">GND</text>
<text x="165.9" y="55">USBC_LED</text>
<text x="201" y="59.8">VSS_CHARGE</text>
<text x="229.3" y="55">GND</text>
<text x="238.9" y="55">GND</text>
<text x="176.7" y="64.6">V_STAT</text>
<text x="66.8" y="68.1">USBC_BLASTER_D_N</text>
<text x="66.8" y="70.5">USBC_BLASTER_D_P</text>
<text x="219.8" y="66.9">GND</text>
<text x="151.1" y="81.3">V_USBC</text>
<text x="170.9" y="81.3">V_BAT</text>
<text x="41.3" y="88.4">VCC3V3</text>
<text x="47.7" y="101.6">SDA_TP</text>
<text x="47.7" y="106.3">SCL_TP</text>
<text x="181.5" y="102.7">VCC_SWITCH</text>
<text x="231.6" y="102.7">VCC3V3</text>
<text x="256" y="104">VCC3V3</text>
<text x="191" y="117.1">L1</text>
<text x="43" y="121.9">GND</text>
<text x="172" y="121.9">GND</text>
<text x="183.9" y="121.9">GND</text>
<text x="152.9" y="126.7">GND</text>
<text x="242.5" y="131.4">GND</text>
<text x="231.7" y="137.4">GND</text>
<text x="47.7" y="143.3">VDD_FPC</text>
<text x="195.8" y="138.6">L2</text>
<text x="38.1" y="146.9">GSP</text>
<text x="38.1" y="149.4">GEN</text>
<text x="97.9" y="146.9">GCK</text>
<text x="97.9" y="149.4">INTB</text>
<text x="7.9" y="150.5">VCC3V3</text>
<text x="38.1" y="151.7">VB</text>
<text x="97.9" y="151.7">VA</text>
<text x="38.1" y="156.5">BSP</text>
<text x="38.1" y="158.9">R[0]</text>
<text x="38.1" y="161.3">G[0]</text>
<text x="97.9" y="156.5">BCK</text>
<text x="97.9" y="158.9">R[1]</text>
<text x="97.9" y="161.3">G[1]</text>
<text x="114.7" y="160.1">GND</text>
<text x="38.1" y="163.7">B[0]</text>
<text x="97.9" y="163.7">B[1]</text>
<text x="97.9" y="166">VCOM</text>
<text x="23.9" y="169.6">GND</text>
<text x="117.8" y="172">VCC3V3</text>
<text x="136.1" y="174.4">VDD_FPC</text>
<text x="52.6" y="181.6">GND</text>
<text x="129" y="188.8">GND</text>
</g>
<g font-size="2" fill="#800000">
<text x="19" y="34.8">USBC_BLASTER_D_N</text>
<text x="19" y="37.1">USBC_BLASTER_D_P</text>
</g>
</svg>
